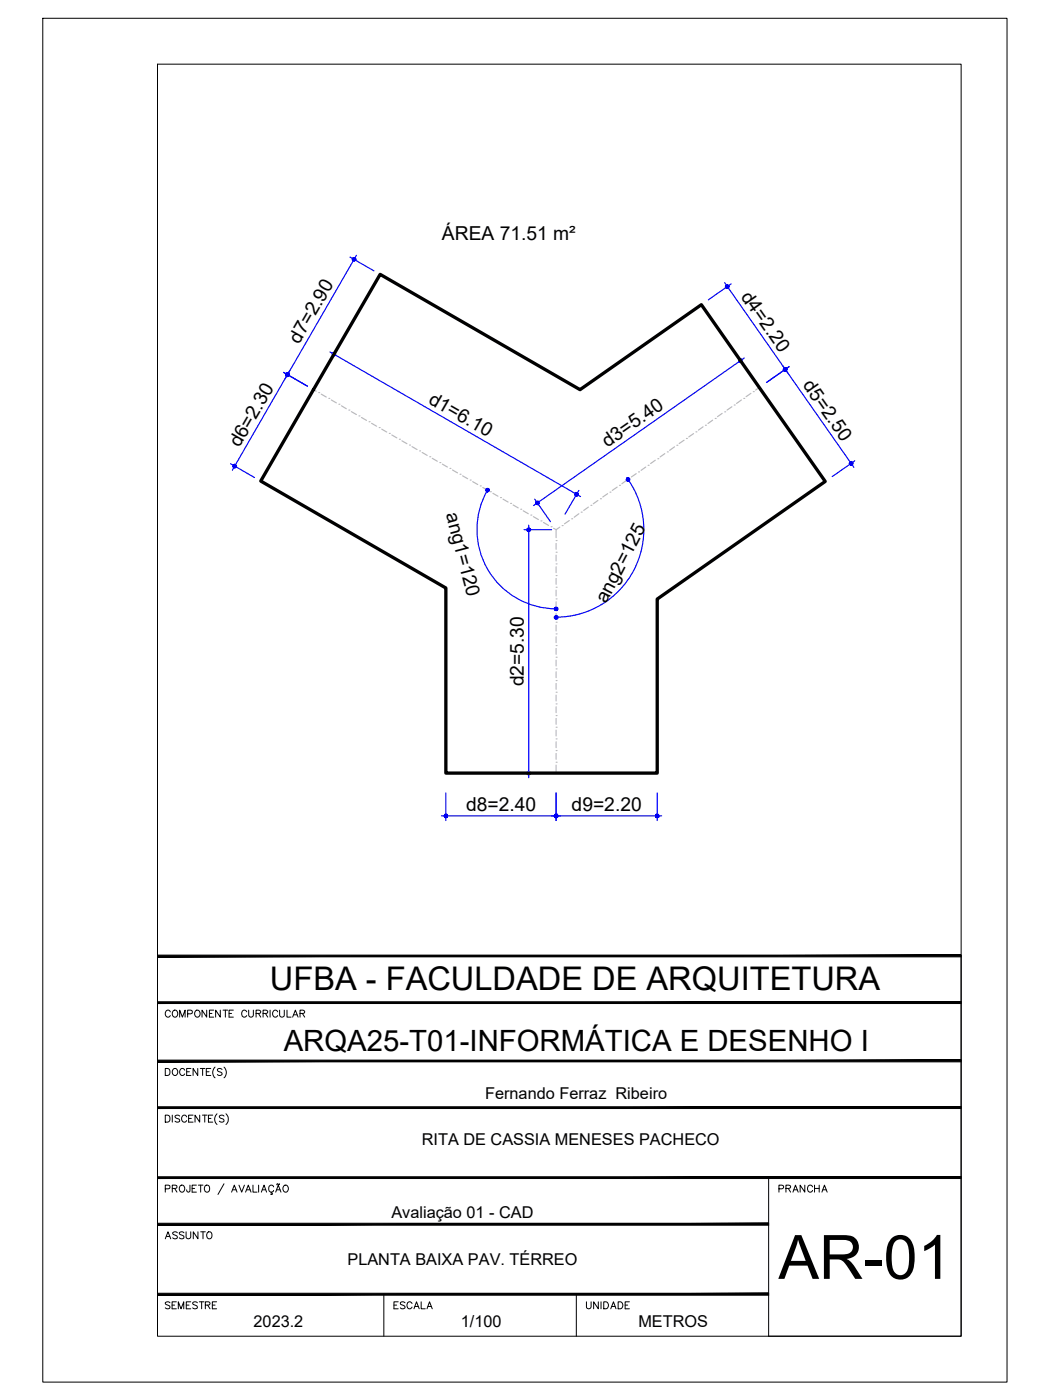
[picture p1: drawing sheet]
<svg xmlns="http://www.w3.org/2000/svg" width="229mm" height="305mm" viewBox="0 0 229 305" stroke-linecap="round" stroke-linejoin="round" font-family="sans-serif">
<!-- layer: ARQ_EIXO CINZA 04 -->
<g fill="none" stroke="#bababa" stroke-width=".25">
<path d="M68.2 84.8l.6 .4M69.4 85.5h.1M69.9 85.8l1.1 .6M71.6 86.7h.1M72.1 87.1l1.1 .6M73.8 88h.1M74.3 88.3l1.1 .7M75.9 89.3h.1M76.5 89.6l1.1 .7M78.1 90.6h.1M78.7 90.9l1.1 .6M80.3 91.8h.1"/>
<path d="M80.9 92.2l1.1 .6M82.5 93.1h.1M83.1 93.4l1.1 .7M84.8 94.4h.1M85.3 94.7l1.1 .6M87 95.6h.1M87.5 96l1.1 .6M89.2 96.9h.1M89.7 97.2l1.1 .7M91.4 98.2h.1M91.9 98.5l1.1 .6M93.6 99.4h.1"/>
<path d="M94.1 99.8l1.1 .6M143.2 99.9h.1M144.7 98.8l-1 .7M145.3 98.4h.1M146.9 97.3l-1.1 .7M147.4 96.9h.1M148.9 95.8l-1 .8M149.4 95.5h.1M151 94.4l-1.1 .7M151.5 94h.1M153.1 92.9l-1 .7M153.6 92.6h.1"/>
<path d="M155.2 91.5l-1.1 .7M155.7 91.1h.1M157.2 90l-1 .7M157.8 89.7h.1M159.3 88.6l-1 .7M159.9 88.2h.1M161.4 87.1l-1 .7M161.9 86.7h.1M163.5 85.6l-1.1 .8M164 85.3h.1M165.3 84.4l-.8 .5M95.8 100.7h.1"/>
<path d="M96.3 101l1.1 .7M98 102h.1M98.5 102.3l1.1 .7M100.2 103.3h.1M100.7 103.6l1.1 .6M102.4 104.5h.1M102.9 104.9l1.1 .6M104.6 105.8h.1M105.1 106.1l1.1 .7M106.8 107.1h.1M107.3 107.4l1.1 .6M109 108.3h.1"/>
<path d="M109.5 108.7l1.1 .6M111.2 109.6h.1M111.7 109.9l1.1 .7M113.4 110.9h.1M113.9 111.2l1.1 .6M115.6 112.1h.1M116.1 112.5l1.1 .6M117.8 113.4h.1M118.3 113.7l1.1 .7M120 114.7h.1M120.5 115l.6 .3M121.1 117.7h.1"/>
<path d="M121.1 118.3v1.3M121.9 114.8l-.8 .5v1.8M122.4 114.4h.1M124 113.3l-1.1 .7M124.5 112.9h.1M126 111.8l-1 .8M126.5 111.5h.1M128.1 110.4l-1 .7M128.7 110h.1M130.2 109l-1 .7M130.7 108.6h.1M132.3 107.5l-1.1 .7"/>
<path d="M132.8 107.1h.1M134.4 106l-1.1 .8M134.9 105.7h.1M136.4 104.6l-1 .7M136.9 104.2h.1M138.5 103.1l-1 .7M139 102.7h.1M140.6 101.7l-1 .7M141.1 101.3h.1M142.7 100.2l-1.1 .7M121.1 138h.1M121.1 135.5h.1"/>
<path d="M121.1 132.9h.1M121.1 130.4h.1M121.1 127.8h.1M121.1 125.3h.1M121.1 122.8h.1M121.1 120.2h.1M121.1 120.9v1.2M121.1 123.4v1.3M121.1 125.9v1.3M121.1 128.5v1.3M121.1 131v1.3M121.1 133.6v1.2"/>
<path d="M121.1 136.1v1.3M121.1 138.6v1.3M121.1 158.3h.1M121.1 155.8h.1M121.1 153.2h.1M121.1 150.7h.1M121.1 148.2h.1M121.1 145.6h.1M121.1 143.1h.1M121.1 140.5h.1M121.1 141.2v1.3M121.1 143.7v1.3"/>
<path d="M121.1 146.3v1.2M121.1 148.8v1.3M121.1 151.3v1.3M121.1 153.9v1.3M121.1 156.4v1.3M121.1 159v1.2M121.1 165.9h.1M121.1 163.4h.1M121.1 160.9h.1M121.1 161.5v1.3M121.1 164v1.3M121.1 166.6v1.7"/>
</g>
<!-- layer: COTA AZUL -->
<g fill="none" stroke="#00f" stroke-width=".25">
<path d="M76.2 56l5.2 3M77.6 55.6l-15.5 26.8M71.8 76.6l54.6 31.5M73.2 76.2l-3 5.2M157.8 61.6l28.1 40.1M159.2 61.8l-5 3.5M160.7 77.7l3.4 4.9M162.1 77.9l-45.9 32.2M171.8 79.8l-4.9 3.5M61.7 81.1l5.2 3M63.1 80.7l-12.5 21.7M50.2 101l5.2 3"/>
<path d="M106.2 106.7a17.3 17.3 0 0 0 14.9 25.8M114.1 115.3h6M115.1 114.3v55M116.4 108.7l3.4 4.9M126 106.8l-3 5.1M136.7 104.4a19.1 19.1 0 0 1-15.6 30M186.1 100.3l-4.9 3.5M96.1 177.6h48M97.1 172.6v6M114.1 168.3h6M121.1 172.6v6M143.1 172.6v6"/>
</g>
<!-- layer: 0 -->
<g fill="#00f" stroke="#00f" stroke-width=".22">
<path d="M72.4 76.9l-.1 .2h.4zM72.3 77.1h.4l-.3 .2zM72.4 77.3l.1 .1 .2-.3z"/>
<path d="M72.7 77.1l-.2 .3 .2 .1zM72.7 77.1l.2 .3-.2 .1zM72.7 77.1l.2 .3 .1-.1z"/>
<path d="M72.7 77.1l.3 .2 .1-.2zM72.7 77.1l.3-.2 .1 .2zM72.9 76.8l-.2 .3 .3-.2z"/>
<path d="M72.7 76.8v.3l.2-.3zM72.5 76.8h.2v.3zM72.5 76.8l-.1 .1 .3 .2z"/>
<path d="M125.5 107.6l.4 .2v-.2zM125.5 107.6l.4-.2v.2zM125.7 107.3l-.2 .3 .4-.2z"/>
<path d="M125.5 107.2v.4l.2-.3zM125.3 107.3l.2-.1v.4zM125.3 107.3l-.1 .1 .3 .2z"/>
<path d="M125.2 107.4v.2h.3zM125.2 107.6h.3l-.3 .2zM125.2 107.8l.1 .2 .2-.4z"/>
<path d="M125.5 107.6l-.2 .4h.2zM125.5 107.6l.2 .4h-.2zM125.5 107.6l.2 .4 .2-.2z"/>
<path d="M114.9 115l.2 .3v-.3zM114.8 115.1l.1-.1 .2 .3zM114.8 115.1l-.1 .2h.4z"/>
<path d="M114.7 115.3l.1 .2 .3-.2zM114.8 115.5l.3-.2-.2 .4zM115.1 115.3l-.2 .4h.2z"/>
<path d="M115.1 115.3v.4h.2zM115.1 115.3l.3 .2-.1 .2zM115.1 115.3l.3 .2 .1-.2z"/>
<path d="M115.1 115.3h.4l-.1-.2zM115.3 115l.1 .1-.3 .2zM115.1 115v.3l.2-.3z"/>
<path d="M115.1 168.3v.4h.2zM115.1 168.3l.3 .2-.1 .2zM115.1 168.3l.3 .2 .1-.2z"/>
<path d="M115.1 168.3h.4l-.1-.2zM115.3 168l.1 .1-.3 .2zM115.1 167.9v.4l.2-.3z"/>
<path d="M114.9 168l.2 .3v-.4zM114.8 168.1l.1-.1 .2 .3zM114.8 168.1l-.1 .2h.4z"/>
<path d="M114.7 168.3l.1 .2 .3-.2zM114.8 168.5l.3-.2-.2 .4zM115.1 168.3l-.2 .4h.2z"/>
<path d="M116.7 109.7l.1 .1 .2-.3zM117 109.5v.4l-.2-.1zM117 109.5v.4l.2-.1z"/>
<path d="M117 109.5l.2 .3 .1-.2zM117 109.5h.3v.1zM117 109.5h.3v-.2z"/>
<path d="M117.1 109.1l-.1 .4 .3-.2zM117 109.1h.1l-.1 .4zM116.8 109.2l.2 .3v-.4z"/>
<path d="M116.8 109.2l-.2 .1 .4 .2zM116.6 109.3l.4 .2h-.4zM116.6 109.5l.1 .2 .3-.2z"/>
<path d="M161.4 78.2l-.2 .3 .3-.2zM161.2 78.1l.2 .1-.2 .3zM161 78.2l.2 .3v-.4z"/>
<path d="M161 78.2l-.1 .2 .3 .1zM160.9 78.4l.3 .1-.3 .1zM160.9 78.6v.1l.3-.2z"/>
<path d="M160.9 78.7l.2 .2 .1-.4zM161.2 78.5v.4h-.1zM161.2 78.5v.4l.3-.1z"/>
<path d="M161.2 78.5l.3 .3v-.1zM161.2 78.5h.4l-.1 .2zM161.2 78.5h.4l-.1-.2z"/>
<path d="M158 62.2l.3 .2-.2-.3zM158 62.2l.3 .2h-.4zM157.9 62.4l.1 .2 .3-.2z"/>
<path d="M158 62.6l.2 .1 .1-.3zM158.3 62.4l.1 .4-.2-.1zM158.3 62.4l.1 .4 .1-.1z"/>
<path d="M158.3 62.4l.2 .3 .2-.1zM158.3 62.4h.4v.2zM158.3 62.4h.4l-.1-.2z"/>
<path d="M158.5 62.1l-.2 .3 .3-.2zM158.3 62l.2 .1-.2 .3zM158.1 62.1l.2 .3v-.4z"/>
<path d="M170.9 80.4l.3 .3 .1-.1zM170.9 80.4h.4v.2zM170.9 80.4h.4v-.2z"/>
<path d="M171.1 80.1l-.2 .3 .4-.2zM170.9 80.1h.2l-.2 .3zM170.7 80.1l.2 .3v-.3z"/>
<path d="M170.7 80.1l-.1 .2 .3 .1zM170.6 80.3l.3 .1h-.3zM170.6 80.4v.2l.3-.2z"/>
<path d="M170.6 80.6l.2 .2 .1-.4zM170.9 80.4l.1 .4h-.2zM170.9 80.4l.1 .4 .2-.1z"/>
<path d="M170.7 80.1l-.1 .2 .3 .1zM170.6 80.3l.3 .1h-.3zM170.6 80.4v.2l.3-.2z"/>
<path d="M170.6 80.6l.2 .2 .1-.4zM170.9 80.4l.1 .4h-.2zM170.9 80.4l.1 .4 .2-.1z"/>
<path d="M170.9 80.4l.3 .3 .1-.1zM170.9 80.4h.4v.2zM170.9 80.4h.4v-.2z"/>
<path d="M171.1 80.1l-.2 .3 .4-.2zM170.9 80.1h.2l-.2 .3zM170.7 80.1l.2 .3v-.3z"/>
<path d="M185.3 100.9l.2 .3 .1-.2zM185.3 100.9l.4-.1-.1 .2zM185.3 100.9l.4-.1-.1-.1z"/>
<path d="M185.5 100.5l-.2 .4 .3-.2zM185.3 100.5h.2l-.2 .4zM185.1 100.6l.2 .3v-.4z"/>
<path d="M185.1 100.6l-.1 .1 .3 .2zM185 100.7l.3 .2h-.4zM184.9 100.9l.1 .2 .3-.2z"/>
<path d="M185 101.1l.1 .1 .2-.3zM185.3 100.9v.4l-.2-.1zM185.3 100.9v.4l.2-.1z"/>
<path d="M62.6 81.2v.4l.2-.4zM62.4 81.2h.2v.4zM62.4 81.2l-.1 .2 .3 .2z"/>
<path d="M62.3 81.4l-.1 .2h.4zM62.2 81.6h.4l-.3 .1zM62.3 81.7l.1 .2 .2-.3z"/>
<path d="M62.6 81.6l-.2 .3 .2 .1zM62.6 81.6l.2 .3-.2 .1zM62.6 81.6l.2 .3 .1-.2z"/>
<path d="M62.6 81.6l.3 .1v-.1zM62.6 81.6l.3-.2v.2zM62.8 81.2l-.2 .4 .3-.2z"/>
<path d="M51.1 101.5l-.2 .3 .2 .1zM51.1 101.5l.2 .3-.2 .1zM51.1 101.5l.2 .3 .1-.1z"/>
<path d="M51.1 101.5l.3 .2 .1-.2zM51.1 101.5l.3-.2 .1 .2zM51.3 101.2l-.2 .3 .3-.2z"/>
<path d="M51.1 101.1v.4l.2-.3zM50.9 101.2l.2-.1v.4zM50.9 101.2l-.1 .1 .3 .2z"/>
<path d="M50.8 101.3l-.1 .2h.4zM50.7 101.5h.4l-.3 .2zM50.8 101.7l.1 .1 .2-.3z"/>
<path d="M62.6 81.6l-.2 .3 .2 .1zM62.6 81.6l.2 .3-.2 .1zM62.6 81.6l.2 .3 .1-.2z"/>
<path d="M62.6 81.6l.3 .1v-.1zM62.6 81.6l.3-.2v.2zM62.8 81.2l-.2 .4 .3-.2z"/>
<path d="M62.6 81.2v.4l.2-.4zM62.4 81.2h.2v.4zM62.4 81.2l-.1 .2 .3 .2z"/>
<path d="M62.3 81.4l-.1 .2h.4zM62.2 81.6h.4l-.3 .1zM62.3 81.7l.1 .2 .2-.3z"/>
<path d="M77.1 56.1v.4l.2-.4zM76.9 56.1h.2v.4zM76.8 56.3l.3 .2-.2-.4z"/>
<path d="M76.8 56.3l-.1 .2h.4zM76.7 56.5h.4l-.3 .1zM76.8 56.6l.1 .2 .2-.3z"/>
<path d="M77.1 56.5l-.2 .3h.2zM77.1 56.5l.2 .3h-.2zM77.1 56.5l.2 .3 .1-.2z"/>
<path d="M77.1 56.5l.3 .1 .1-.1zM77.1 56.5l.3-.2 .1 .2zM77.3 56.1l-.2 .4 .3-.2z"/>
<path d="M121.1 177.6h.4l-.1-.1zM121.3 177.3l.1 .2-.3 .1zM121.1 177.2v.4l.2-.3z"/>
<path d="M120.9 177.3l.2 .3v-.4zM120.9 177.3l.2 .3-.4-.1zM120.7 177.5v.1h.4z"/>
<path d="M120.7 177.6v.2l.4-.2zM120.7 177.8l.4-.2-.2 .4zM121.1 177.6l-.2 .4h.2z"/>
<path d="M121.1 177.6v.4h.2zM121.1 177.6l.3 .2-.1 .2zM121.1 177.6l.3 .2 .1-.2z"/>
<path d="M96.7 177.6l.1 .2 .3-.2zM96.8 177.8l.3-.2-.2 .4zM97.1 177.6l-.2 .4h.2z"/>
<path d="M97.1 177.6v.4h.2zM97.1 177.6l.3 .2-.1 .2zM97.1 177.6l.3 .2 .1-.2z"/>
<path d="M97.1 177.6h.4l-.1-.1zM97.3 177.3l.1 .2-.3 .1zM97.1 177.2v.4l.2-.3z"/>
<path d="M96.9 177.3l.2 .3v-.4zM96.9 177.3l.2 .3-.3-.1zM96.8 177.5l-.1 .1h.4z"/>
<path d="M143.1 177.6h.4l-.1-.1zM143.3 177.3l.1 .2-.3 .1zM143.1 177.2v.4l.2-.3z"/>
<path d="M142.9 177.3l.2 .3v-.4zM142.9 177.3l.2 .3-.4-.1zM142.7 177.5v.1h.4z"/>
<path d="M142.7 177.6v.2l.4-.2zM142.7 177.8l.4-.2-.2 .4zM143.1 177.6l-.2 .4h.2z"/>
<path d="M143.1 177.6v.4h.2zM143.1 177.6l.3 .2-.1 .2zM143.1 177.6l.3 .2 .1-.2z"/>
<path d="M120.7 177.6v.2l.4-.2zM120.7 177.8l.4-.2-.2 .4zM121.1 177.6l-.2 .4h.2z"/>
<path d="M121.1 177.6v.4h.2zM121.1 177.6l.3 .2-.1 .2zM121.1 177.6l.3 .2 .1-.2z"/>
<path d="M121.1 177.6h.4l-.1-.1zM121.3 177.3l.1 .2-.3 .1zM121.1 177.2v.4l.2-.3z"/>
<path d="M120.9 177.3l.2 .3v-.4zM120.9 177.3l.2 .3-.4-.1zM120.7 177.5v.1h.4z"/>
<path d="M106.1 106.3v.4l.2-.3zM106 106.4l.1-.1v.4zM106 106.4l-.2 .1 .3 .2z"/>
<path d="M105.8 106.5v.2h.3zM105.8 106.7h.3l-.3 .2zM105.8 106.9l.2 .1 .1-.3z"/>
<path d="M106.1 106.7l-.1 .3 .1 .1zM106.1 106.7l.2 .3-.2 .1zM106.1 106.7l.2 .3 .2-.1z"/>
<path d="M106.1 106.7l.4 .2v-.2zM106.1 106.7l.4-.2v.2zM106.3 106.4l-.2 .3 .4-.2z"/>
<path d="M121.1 132.6h.4l-.1-.2zM121.3 132.2l.1 .2-.3 .2zM121.1 132.2v.4l.2-.4z"/>
<path d="M120.9 132.2l.2 .4v-.4zM120.7 132.4l.2-.2 .2 .4zM120.7 132.4v.2h.4z"/>
<path d="M120.7 132.6v.2l.4-.2zM120.7 132.8l.4-.2-.2 .3zM121.1 132.6l-.2 .3h.2z"/>
<path d="M121.1 132.6v.3h.2zM121.1 132.6l.3 .2-.1 .1zM121.1 132.6l.3 .2 .1-.2z"/>
<path d="M120.7 134.4v.2l.4-.2zM120.7 134.6l.4-.2-.2 .3zM121.1 134.4l-.2 .3 .2 .1z"/>
<path d="M121.1 134.4v.4l.2-.1zM121.1 134.4l.3 .2-.1 .1zM121.1 134.4l.3 .2 .1-.2z"/>
<path d="M121.1 134.4h.4l-.1-.2zM121.3 134.1l.1 .1-.3 .2zM121.1 134v.4l.2-.3z"/>
<path d="M120.9 134.1l.2 .3v-.4zM120.7 134.2l.2-.1 .2 .3zM120.7 134.2v.2h.4z"/>
<path d="M136.5 104.1l-.1 .1 .3 .2zM136.4 104.2l.3 .2h-.3zM136.4 104.4v.2l.3-.2z"/>
<path d="M136.4 104.6l.2 .1 .1-.3zM136.7 104.4v.4l-.1-.1zM136.7 104.4v.4l.2-.1z"/>
<path d="M136.7 104.4l.2 .3 .2-.2zM136.7 104.4h.4v.1zM136.7 104.4h.4l-.1-.2z"/>
<path d="M136.9 104.1l-.2 .3 .3-.2zM136.7 104l.2 .1-.2 .3zM136.5 104.1l.2 .3v-.4z"/>
</g>
<path d="M82.8 59.7l43.5 25.1 26.4-18.5 27 38.5-36.6 25.6v37.9h-46v-40.3l-40.3-23.3z" fill="none" stroke="#000" stroke-width=".72"/>
<!-- layer: MRG_EXTERNA -->
<path d="M9.3 4h209.9v296.9h-209.9z" fill="none" stroke="#000" stroke-width=".22"/>
<!-- layer: MRG_INTERNA -->
<path d="M34.3 14h175v276.9h-175z" fill="none" stroke="#000" stroke-width=".22"/>
<!-- layer: SIMB_01 -->
<g fill="#000" stroke="#000" stroke-width=".22">
<path d="M34.3 218.1v.4l175-.4zM34.3 218.5l175-.4v.4z"/>
<path d="M34.3 207.9v.4l175-.4zM34.3 208.3l175-.4v.4z"/>
<path d="M34.3 230.8v.4l175-.4zM34.3 231.2l175-.4v.4z"/>
<path d="M34.3 256.2v.4l175-.4zM34.3 256.6l175-.4v.4z"/>
<path d="M34.3 241v.3l175-.3zM34.3 241.3l175-.3v.3z"/>
<path d="M34.3 266.3v.4l133-.4zM34.3 266.7l133-.4v.4z"/>
<path d="M34.3 282h133v-.4zM34.3 281.6h133l-133 .4z"/>
</g>
<g fill="none" stroke="#000" stroke-width=".22">
<path d="M45 219.9v1.5l-1-1.5v1.5M46.5 219.9h-.9v1.5h.9M48 219.9v1.5l-1.1-1.5v1.5M48.6 219.9h1M49.1 219.9v1.5M50.8 219.9h-.9v1.5h.9M54.1 219.9v1.1l.5 .4h.3l.3-.4v-1.1M58.8 219.9v1.5M60.9 219.9v1.1l.4 .4 .5-.2 .1-1.3M62.5 219.9v1.5h.9M209.3 208.1v82.8h-42v-34.5M36 232.6h.5a.82 .82 0 0 1 .5 .8 .82 .82 0 0 1-.5 .7h-.5z"/>
<path d="M37.1 220.3a.56 .56 0 0 0-.7-.4 .56 .56 0 0 0-.4 .6 .63 .63 0 0 0 .2 .8 .63 .63 0 0 0 .9-.2M37.7 220.1a.72 .72 0 0 1 1 .2 .72 .72 0 0 1-.3 1.1 .72 .72 0 0 1-.9-.4 .72 .72 0 0 1 .2-.9zM37.7 232.8a.72 .72 0 0 1 1 .2 .72 .72 0 0 1-.3 1.1 .72 .72 0 0 1-.9-.4 .72 .72 0 0 1 .2-.9zM39.1 221.4v-1.5l.6 1.5 .6-1.5v1.5M40.2 233a.56 .56 0 0 0-.6-.4 .56 .56 0 0 0-.5 .6 .63 .63 0 0 0 .3 .8 .63 .63 0 0 0 .8-.2M40.6 233.3h.6M40.9 220.7l.9-.1v-.5l-.3-.2h-.6v1.5M41.6 232.6h-1v1.5h1M42.7 220a.71 .71 0 0 1 .9 .7 .71 .71 0 0 1-.9 .7l-.3-.5v-.4zM43.1 232.6v1.5l-1.1-1.5v1.5M43.6 232.6h1M44.1 232.6v1.5"/>
<path d="M44.9 233.3h.6M45.6 220.6h.5M45.9 232.6h-1v1.5h1M46.8 232.3a1.57 1.57 0 0 0 0 2.4M48.3 232.8l-.3-.2-.7 .2 .2 .4 .5 .2 .3 .3v.2l-.3 .2-.7-.2M48.8 232.3a1.57 1.57 0 0 1 0 2.4M49.9 220.6h.5M53.7 220.3a.56 .56 0 0 0-.6-.4 .56 .56 0 0 0-.5 .6 .63 .63 0 0 0 .3 .8 .63 .63 0 0 0 .8-.2M55.8 220.6h.8l.2-.4-.4-.3h-.6v1.5M56.3 220.6l.5 .8M57.3 220.6h.8l.2-.4-.4-.3h-.6v1.5M57.8 220.6l.5 .8"/>
<path d="M60.5 220.3a.56 .56 0 0 0-.7-.4 .56 .56 0 0 0-.4 .6 .63 .63 0 0 0 .2 .8 .63 .63 0 0 0 .9-.2M63.7 221.4l.6-1.5 .6 1.5M63.9 220.9h.7M65.3 220.6h.9l.1-.4-.3-.3h-.7v1.5M65.8 220.6l.5 .8M36 242.8h.5a.82 .82 0 0 1 .5 .7 .82 .82 0 0 1-.5 .8h-.5zM36 258.8l.9-.1 .1-.6-1-.1v1.5M37.5 258.7l1-.1v-.5l-1-.1v1.5M37.5 242.8v1.5M38 258.7l.5 .8M39.1 243l-.3-.2-.7 .2 .2 .4 .7 .3 .1 .2v.2l-.3 .2-.7-.2M39.2 258.2a.72 .72 0 0 1 1 .2 .72 .72 0 0 1-.3 1.1 .72 .72 0 0 1-.9-.4 .72 .72 0 0 1 .2-.9z"/>
<path d="M40.6 243.2a.56 .56 0 0 0-.6-.4 .56 .56 0 0 0-.5 .6 .63 .63 0 0 0 .3 .8 .63 .63 0 0 0 .8-.2M41.1 243.5h.6M41.4 258l-.1 1.4-.4 .1-.2-.1-.1-.4M41.8 258.7h.6M42 242.8h-.9v1.5h.9M42.8 258h-1v1.5h1M43.2 258h1M43.5 242.8v1.5l-1-1.5v1.5M43.7 258v1.5M44.1 242.8h1M44.6 242.8v1.5M44.6 258.2a.63 .63 0 0 1 .8-.1 .63 .63 0 0 1 .2 .9 .57 .57 0 0 1-.5 .6 .57 .57 0 0 1-.6-.6z"/>
<path d="M45.4 243.5h.5M46.3 242.8h-.9v1.5h.9M47.2 242.5a1.57 1.57 0 0 0 0 2.3M48.8 243l-.4-.2-.6 .2 .1 .4 .7 .3 .2 .2v.2l-.4 .2-.6-.2M48.8 257.7l-1.3 2.4M49.2 242.5a1.57 1.57 0 0 1 0 2.3M50.4 259.5l.6-1.5 .6 1.5M50.7 259h.7M52 258l.6 1.5 .6-1.5M53.5 259.5l.6-1.5 .6 1.5M53.7 259h.7M55.1 258v1.5h.9"/>
<path d="M56.3 258v1.5M56.9 259.5l.6-1.5 .5 1.5M57.1 259h.7M59.1 259.5v.3l.2 .2h-.4M59.6 258.4a.6 .6 0 0 0-.9-.3 .6 .6 0 0 0-.2 .9 .54 .54 0 0 0 .4 .5 .54 .54 0 0 0 .7-.3M60 259.5l.6-1.5 .6 1.5M60.2 259h.8M60.3 257.8l-.1 .1M60.3 257.8h.2M60.5 257.8l.1 .1M60.6 257.9h.2M60.9 257.7l-.1 .2"/>
<path d="M61.8 258.2a.72 .72 0 0 1 1 .2 .72 .72 0 0 1-.3 1.1 .72 .72 0 0 1-.9-.4 .72 .72 0 0 1 .2-.9zM83.6 281.8v9.1M125.5 281.8v9.1"/>
</g>
<text font-size="13.3" x="169.5" y="278.4">AR-01</text>
<text font-size="7.1" x="58.8" y="215.6">UFBA - FACULDADE DE ARQUITETURA</text>
<text font-size="6.4" x="61.8" y="228.9">ARQA25-T01-INFORMÁTICA E DESENHO I</text>
<g font-size="4.4">
<text x="168.3" y="260.7">PRANCHA</text>
<text x="34.9" y="270.9">ASSUNTO</text>
<text x="34.9" y="286.1">SEMESTRE</text>
<text x="84.7" y="286.1">ESCALA</text>
<text x="126.3" y="286.1">UNIDADE</text>
</g>
<g font-size="4.2">
<text x="96.2" y="52.3">ÁREA 71.51 m²</text>
<text x="161.2" y="64.6" transform="rotate(55 161.2 64.6)">d4=2.20</text>
<text x="65.1" y="75.1" transform="rotate(-60 65.1 75.1)">d7=2.90</text>
<text x="174.6" y="83.8" transform="rotate(55 174.6 83.8)">d5=2.50</text>
<text x="93" y="87.6" transform="rotate(30 93 87.6)">d1=6.10</text>
<text x="52.1" y="97.6" transform="rotate(-60 52.1 97.6)">d6=2.30</text>
<text x="132.2" y="97.5" transform="rotate(-35 132.2 97.5)">d3=5.40</text>
<text x="97" y="112" transform="rotate(75 97 112)">ang1=120</text>
<text x="132" y="131.6" transform="rotate(-62 132 131.6)">ang2=125</text>
<text x="114" y="149.4" transform="rotate(-90 114 149.4)">d2=5.30</text>
<text x="101.5" y="176.6">d8=2.40</text>
<text x="124.5" y="176.6">d9=2.20</text>
</g>
<g font-size="3.5">
<text x="105.6" y="239.3">Fernando Ferraz Ribeiro</text>
<text x="91.8" y="249.3">RITA DE CASSIA MENESES PACHECO</text>
<text x="85.2" y="265.2">Avaliação 01 - CAD</text>
<text x="75.6" y="275.4">PLANTA BAIXA PAV. TÉRREO</text>
<text x="55.2" y="289">2023.2</text>
<text x="100.3" y="289">1/100</text>
<text x="139" y="289">METROS</text>
</g>
</svg>
